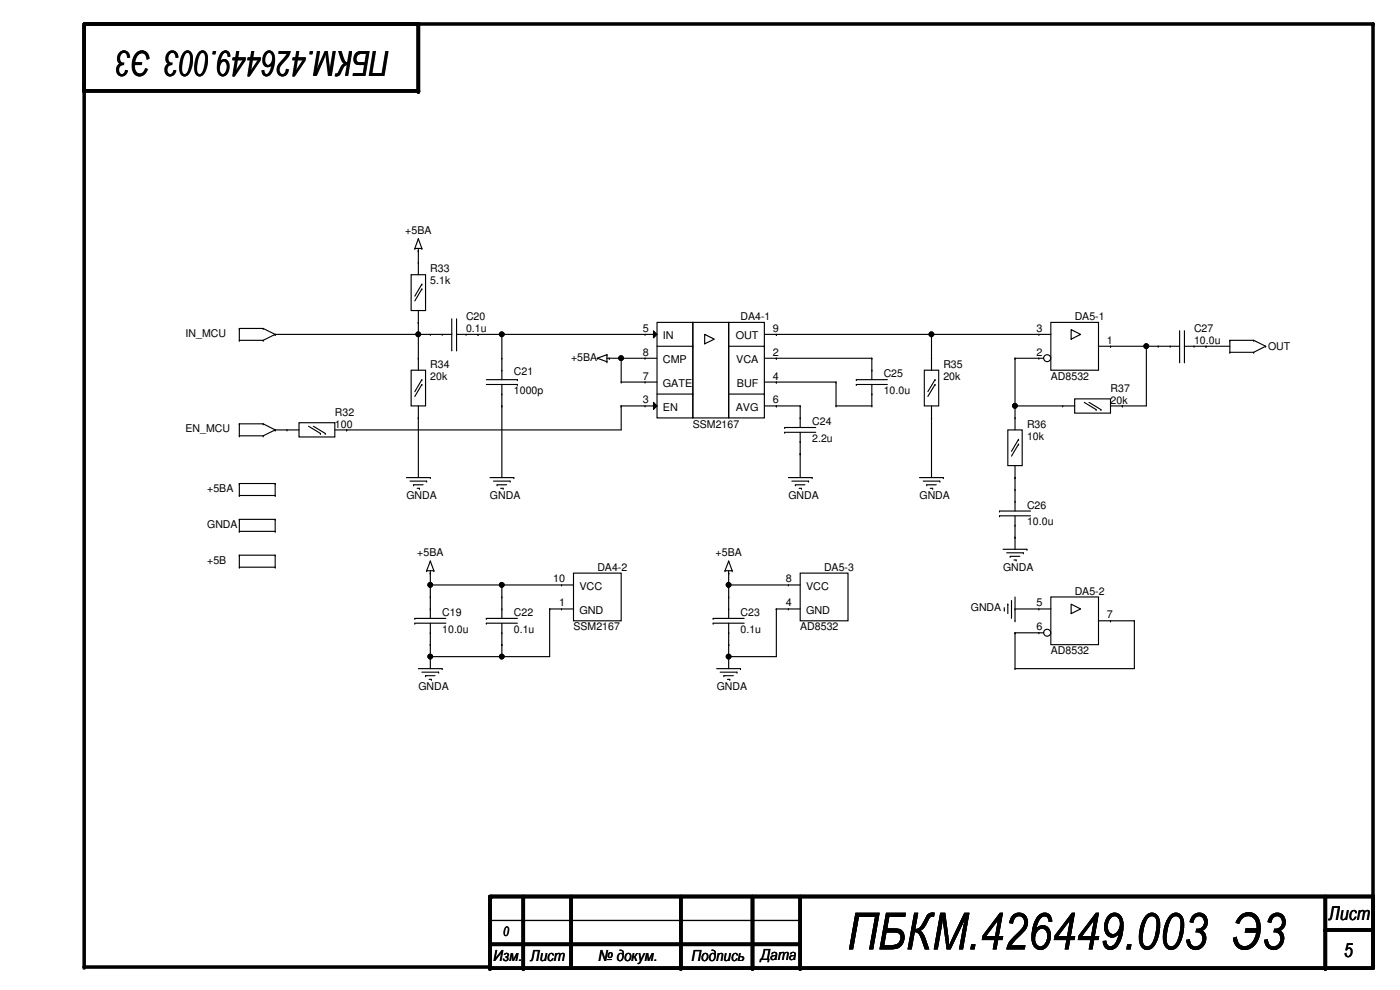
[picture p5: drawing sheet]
<svg xmlns="http://www.w3.org/2000/svg" width="420mm" height="297mm" viewBox="0 0 420 297" stroke-linecap="round" stroke-linejoin="round" font-family="sans-serif">
<path d="M25.3 7.2h386.8v261.4M25.3 7.6v282.6h121.8M125.5 7.2v20.1h-100.2M147.1 269v21.5h265v-21.5h-264.7M157 269v21.5M171.4 269v21.2M204.3 269v21.5M225.8 269v21.5M240.1 269v21.5M397.8 279h14.3M397.8 269v21.5M147.1 283.3h93" fill="none" stroke="#000" stroke-width="1.1"/>
<g fill="#000">
<circle cx="125.5" cy="7.2" r=".53"/>
<circle cx="412.1" cy="7.2" r=".53"/>
<circle cx="25.3" cy="25.1" r=".53"/>
<circle cx="25.3" cy="27.3" r=".53"/>
<circle cx="125.5" cy="27.3" r=".53"/>
<circle cx="124.5" cy="74.5" r=".17"/>
<circle cx="125.5" cy="75.3" r=".17"/>
<circle cx="125.5" cy="71.7" r=".17"/>
<circle cx="126.6" cy="74.5" r=".17"/>
<circle cx="71.8" cy="98.6" r=".17"/>
<circle cx="79" cy="98.6" r=".17"/>
<circle cx="125.5" cy="96.7" r=".17"/>
<circle cx="71.8" cy="102.1" r=".17"/>
<circle cx="79" cy="102.1" r=".17"/>
<circle cx="82.6" cy="100.3" r=".17"/>
<circle cx="125.5" cy="100.3" r=".17"/>
<circle cx="125.5" cy="107.5" r=".17"/>
<circle cx="126.6" cy="115.4" r=".17"/>
<circle cx="126.6" cy="113.9" r=".17"/>
<circle cx="143.5" cy="100.3" r=".17"/>
<circle cx="150.6" cy="107.5" r=".17"/>
<circle cx="150.6" cy="100.3" r=".17"/>
<circle cx="150.6" cy="118.2" r=".17"/>
<circle cx="150.6" cy="111.1" r=".17"/>
<circle cx="155.3" cy="113.9" r=".17"/>
<circle cx="155.3" cy="115.4" r=".17"/>
<circle cx="179.3" cy="107.5" r=".17"/>
<circle cx="182.1" cy="106.4" r=".17"/>
<circle cx="182.1" cy="108.5" r=".17"/>
<circle cx="182.9" cy="107.5" r=".17"/>
<circle cx="186.4" cy="114.6" r=".17"/>
<circle cx="186.4" cy="107.5" r=".17"/>
<circle cx="233" cy="100.3" r=".17"/>
<circle cx="233" cy="114.6" r=".17"/>
<circle cx="233" cy="107.5" r=".17"/>
<circle cx="250.9" cy="114.6" r=".17"/>
<circle cx="279.6" cy="100.3" r=".17"/>
<circle cx="304.6" cy="107.5" r=".17"/>
<circle cx="333.3" cy="103.9" r=".17"/>
<circle cx="344" cy="103.9" r=".17"/>
<circle cx="361.9" cy="103.9" r=".17"/>
<circle cx="369.1" cy="102.1" r=".17"/>
<circle cx="369.1" cy="105.7" r=".17"/>
<circle cx="376.2" cy="102.1" r=".17"/>
<circle cx="376.2" cy="105.7" r=".17"/>
<circle cx="379.8" cy="103.9" r=".17"/>
<circle cx="71.8" cy="130.8" r=".17"/>
<circle cx="71.8" cy="127.2" r=".17"/>
<circle cx="79" cy="130.8" r=".17"/>
<circle cx="79" cy="127.2" r=".17"/>
<circle cx="82.6" cy="129" r=".17"/>
<circle cx="104" cy="129" r=".17"/>
<circle cx="125.5" cy="125.4" r=".17"/>
<circle cx="150.6" cy="121.8" r=".17"/>
<circle cx="186.4" cy="121.8" r=".17"/>
<circle cx="233" cy="121.8" r=".17"/>
<circle cx="235.5" cy="129.7" r=".17"/>
<circle cx="235.5" cy="128.3" r=".17"/>
<circle cx="240.1" cy="132.5" r=".17"/>
<circle cx="240.1" cy="125.4" r=".17"/>
<circle cx="240.1" cy="136.1" r=".17"/>
<circle cx="240.1" cy="121.8" r=".17"/>
<circle cx="250.9" cy="121.8" r=".17"/>
<circle cx="279.6" cy="125.4" r=".17"/>
<circle cx="304.6" cy="121.8" r=".17"/>
<circle cx="336.8" cy="121.8" r=".17"/>
<circle cx="71.8" cy="145.1" r=".17"/>
<circle cx="71.8" cy="159.4" r=".17"/>
<circle cx="71.8" cy="155.8" r=".17"/>
<circle cx="71.8" cy="148.7" r=".17"/>
<circle cx="82.6" cy="159.4" r=".17"/>
<circle cx="82.6" cy="145.1" r=".17"/>
<circle cx="82.6" cy="155.8" r=".17"/>
<circle cx="82.6" cy="148.7" r=".17"/>
<circle cx="124.1" cy="145.5" r=".17"/>
<circle cx="125.9" cy="146.5" r=".17"/>
<circle cx="128" cy="144.4" r=".17"/>
<circle cx="129.1" cy="143.3" r=".17"/>
<circle cx="149.2" cy="145.5" r=".17"/>
<circle cx="151" cy="146.5" r=".17"/>
<circle cx="153.1" cy="144.4" r=".17"/>
<circle cx="154.2" cy="143.3" r=".17"/>
<circle cx="238.7" cy="145.5" r=".17"/>
<circle cx="240.5" cy="146.5" r=".17"/>
<circle cx="242.6" cy="144.4" r=".17"/>
<circle cx="243.7" cy="143.3" r=".17"/>
<circle cx="278.1" cy="145.5" r=".17"/>
<circle cx="279.9" cy="146.5" r=".17"/>
<circle cx="282.1" cy="144.4" r=".17"/>
<circle cx="283.1" cy="143.3" r=".17"/>
<circle cx="304.6" cy="143.3" r=".17"/>
<circle cx="71.8" cy="166.6" r=".17"/>
<circle cx="71.8" cy="170.2" r=".17"/>
<circle cx="82.6" cy="170.2" r=".17"/>
<circle cx="82.6" cy="166.6" r=".17"/>
<circle cx="128" cy="171.2" r=".17"/>
<circle cx="129.1" cy="168.4" r=".17"/>
<circle cx="129.1" cy="172" r=".17"/>
<circle cx="129.1" cy="175.5" r=".17"/>
<circle cx="130.2" cy="171.2" r=".17"/>
<circle cx="150.6" cy="175.5" r=".17"/>
<circle cx="217.6" cy="171.2" r=".17"/>
<circle cx="218.7" cy="168.4" r=".17"/>
<circle cx="218.7" cy="175.5" r=".17"/>
<circle cx="218.7" cy="172" r=".17"/>
<circle cx="218.7" cy="179.1" r=".17"/>
<circle cx="219.7" cy="171.2" r=".17"/>
<circle cx="236.6" cy="175.5" r=".17"/>
<circle cx="303.2" cy="166.9" r=".17"/>
<circle cx="304.6" cy="161.2" r=".17"/>
<circle cx="305" cy="168" r=".17"/>
<circle cx="307.1" cy="165.9" r=".17"/>
<circle cx="308.2" cy="164.8" r=".17"/>
<circle cx="129.1" cy="193.4" r=".17"/>
<circle cx="129.1" cy="197" r=".17"/>
<circle cx="150.6" cy="197" r=".17"/>
<circle cx="150.6" cy="193.4" r=".17"/>
<circle cx="165" cy="182.7" r=".17"/>
<circle cx="214" cy="185.5" r=".17"/>
<circle cx="214" cy="187" r=".17"/>
<circle cx="218.7" cy="189.9" r=".17"/>
<circle cx="218.7" cy="182.7" r=".17"/>
<circle cx="218.7" cy="197" r=".17"/>
<circle cx="218.7" cy="193.4" r=".17"/>
<circle cx="233" cy="182.7" r=".17"/>
<circle cx="236.6" cy="182.7" r=".17"/>
<circle cx="301.4" cy="183" r=".17"/>
<circle cx="302.5" cy="181.3" r=".17"/>
<circle cx="303.6" cy="185.2" r=".17"/>
<circle cx="304.6" cy="189.9" r=".17"/>
<circle cx="304.6" cy="182.7" r=".17"/>
<circle cx="304.6" cy="186.3" r=".17"/>
<circle cx="333.3" cy="186.3" r=".17"/>
<circle cx="340.4" cy="186.3" r=".17"/>
<circle cx="127.7" cy="202.7" r=".17"/>
<circle cx="129.5" cy="203.8" r=".17"/>
<circle cx="131.6" cy="201.7" r=".17"/>
<circle cx="132.7" cy="200.6" r=".17"/>
<circle cx="217.2" cy="202.7" r=".17"/>
<circle cx="219" cy="203.8" r=".17"/>
<circle cx="221.2" cy="201.7" r=".17"/>
<circle cx="222.2" cy="200.6" r=".17"/>
<circle cx="304.6" cy="200.6" r=".17"/>
<circle cx="147.1" cy="270.1" r=".17"/>
<circle cx="147.1" cy="276.2" r=".17"/>
<circle cx="147.1" cy="269" r=".53"/>
<circle cx="147.4" cy="269" r=".53"/>
<circle cx="397.8" cy="279" r=".53"/>
<circle cx="412.1" cy="269" r=".53"/>
<circle cx="412.1" cy="268.6" r=".53"/>
<circle cx="25.3" cy="290.2" r=".53"/>
<circle cx="147.1" cy="290.5" r=".53"/>
<circle cx="147.1" cy="283.3" r=".53"/>
<circle cx="157" cy="290.5" r=".53"/>
<circle cx="171.4" cy="290.2" r=".53"/>
<circle cx="204.3" cy="290.5" r=".53"/>
<circle cx="225.8" cy="290.5" r=".53"/>
<circle cx="240.1" cy="290.5" r=".53"/>
<circle cx="397.8" cy="290.5" r=".53"/>
</g>
<g fill="none" stroke="#000" stroke-width=".34">
<path d="M125.5 74.5v4.3M125.5 71.7l1.1 2.8h-2.1zM71.8 98.6h7.2l3.6 1.7-3.6 1.8h-7.2zM125.5 96.7v14.4M315.4 96.7h14.3v14.4h-14.3zM321.5 98.9l2.8 1.4-2.8 1.5zM82.6 100.3h46.5M123.4 111.1h4.3v10.7h-4.3zM126.6 115.4l-2.1 3.6M126.6 113.9l-2.1 3.6M143.5 100.3h50.1M146 113.9h9.3"/>
<path d="M146 115.4h9.3M150.6 100.3v13.6M150.6 115.4v27.9M179.3 107.5l2.8-1.1v2.1zM182.1 107.5h11.5M186.4 107.5v7.1h7.2M233 100.3h78.8M233 107.5h28.7M233 114.6h17.9v7.2h10.8M279.6 100.3v7.2M311.8 107.5h-7.2v17.9M333.3 103.9h14.3"/>
<path d="M344 103.9v17.9h-7.2M361.9 103.9h7.2M369.1 102.1h7.1l3.6 1.8-3.6 1.8h-7.1zM71.8 127.2h7.2l3.6 1.8-3.6 1.8h-7.2zM82.6 129h3.5M125.5 121.8v21.5M193.6 121.8h-7.2v7.2h-82.4M233 121.8h7.1v6.5M235.5 129.7h9.3M235.5 128.3h9.3M240.1 129.7v13.6M279.6 125.4v17.9"/>
<path d="M304.6 121.8h14.3M71.8 145.1h10.8v3.6h-10.8zM71.8 155.8h10.8v3.6h-10.8zM122 143.3h7.1M123.1 144.4h4.9M124.1 145.5h2.9M125.2 146.5h.7M147.1 143.3h7.1M148.1 144.4h5M149.2 145.5h2.8M150.3 146.5h.7M236.6 143.3h7.1"/>
<path d="M237.6 144.4h5M238.7 145.5h2.9M239.8 146.5h.7M276 143.3h7.1M277.1 144.4h5M278.1 145.5h2.9M279.2 146.5h.7M304.6 143.3v3.6M71.8 166.6h10.8v3.6h-10.8zM129.1 175.5h39.4M129.1 171.2v7.9M129.1 168.4l1.1 2.8h-2.2z"/>
<path d="M150.6 175.5v3.6M218.7 171.2v14.3M218.7 175.5h21.4M218.7 168.4l1 2.8h-2.1zM240.1 172h14.4v14.3h-14.4zM301 164.8h7.2M302.1 165.9h5M303.2 166.9h2.9M304.3 168h.7M304.6 161.2v3.6M304.6 179.1v7.2M129.1 193.4v7.2"/>
<path d="M150.6 193.4v3.6M168.5 182.7h-3.5v14.3h-35.9M214 187h9.3M214 185.5h9.3M218.7 187v13.6M240.1 182.7h-7.1v14.3h-14.3M301.4 182.3v.7M302.5 181.3v2.8M303.6 180.2v5M304.6 182.7h7.2M333.3 186.3h7.1v14.3h-35.8v-10.7h7.2M125.5 200.6h7.2"/>
<path d="M126.6 201.7h5M127.7 202.7h2.8M128.8 203.8h.7M215.1 200.6h7.1M216.1 201.7h5.1M217.2 202.7h2.9M218.3 203.8h.7M147.1 276.2h93M147.1 269.4v.7"/>
<circle cx="125.5" cy="100.3" r=".7"/>
<circle cx="150.6" cy="100.3" r=".7"/>
<circle cx="186.4" cy="107.5" r=".7"/>
<circle cx="279.5" cy="100.3" r=".7"/>
<circle cx="344" cy="103.9" r=".7"/>
<circle cx="304.6" cy="121.8" r=".7"/>
<circle cx="129.1" cy="175.5" r=".7"/>
<circle cx="150.6" cy="175.5" r=".7"/>
<circle cx="218.7" cy="175.5" r=".7"/>
<circle cx="129.1" cy="197" r=".7"/>
<circle cx="150.6" cy="197" r=".7"/>
<circle cx="218.7" cy="197" r=".7"/>
</g>
<g fill="#000">
<circle cx="125.5" cy="100.3" r=".7"/>
<circle cx="150.6" cy="100.3" r=".7"/>
<circle cx="186.4" cy="107.5" r=".7"/>
<circle cx="279.5" cy="100.3" r=".7"/>
<circle cx="344" cy="103.9" r=".7"/>
<circle cx="304.6" cy="121.8" r=".7"/>
<circle cx="129.1" cy="175.5" r=".7"/>
<circle cx="150.6" cy="175.5" r=".7"/>
<circle cx="218.7" cy="175.5" r=".7"/>
<circle cx="129.1" cy="197" r=".7"/>
<circle cx="150.6" cy="197" r=".7"/>
<circle cx="218.7" cy="197" r=".7"/>
</g>
<circle cx="314.3" cy="107.5" r="1.05" fill="#fff"/>
<g fill="none" stroke="#000" stroke-width=".34">
<path d="M196.1 99.3l1.1 1-1.1 1.1zM197.2 96.7h10.7v28.7h-10.7zM207.9 96.7h10.8v28.7h-10.8zM218.7 96.7h10.7v28.7h-10.7zM354 99.2v9.3M355.5 99.2v9.3M193.6 107.5h3.6M193.6 100.3h3.6M193.6 114.6h3.6M197.2 103.9h10.7M197.2 118.2h10.7M211.5 100.3l2.9 1.5-2.9 1.4z"/>
<path d="M218.7 103.9h10.7M218.7 118.2h10.7M229.4 107.5h3.6M229.4 100.3h3.6M229.4 114.6h3.6M311.8 107.5h1.4M311.8 100.3h3.6M322.5 119.7h10.8v4.3h-10.8zM329.7 103.9h3.6M347.6 103.9h6.4M355.5 103.9h6.4M193.6 121.8h3.6"/>
<path d="M196.1 120.7l1.1 1.1-1.1 1.1zM229.4 121.8h3.6M302.5 129h4.3v10.7h-4.3zM304.6 125.4v3.6M304.6 139.7v3.6M305.7 133.3l-2.1 3.6M305.7 131.8l-2.1 3.6M318.9 121.8h3.6M325.4 120.7l3.6 2.2M326.8 120.7l3.6 2.2M333.3 121.8h3.5M300 154.8h9.3"/>
<path d="M300 153.3h9.3M304.6 146.9v6.4M304.6 154.8v6.4M129.1 179.1v6.4M315.4 179.1h14.3v14.3h-14.3zM124.5 187h9.3M124.5 185.5h9.3M129.1 187v6.4M321.5 181.3l2.8 1.4-2.8 1.4z"/>
<circle cx="314.3" cy="107.5" r="1.05"/>
</g>
<g fill="#000">
<circle cx="193.6" cy="114.6" r=".17"/>
<circle cx="193.6" cy="100.3" r=".17"/>
<circle cx="193.6" cy="107.5" r=".17"/>
<circle cx="207.9" cy="103.9" r=".17"/>
<circle cx="207.9" cy="118.2" r=".17"/>
<circle cx="229.4" cy="118.2" r=".17"/>
<circle cx="229.4" cy="103.9" r=".17"/>
<circle cx="233" cy="100.3" r=".17"/>
<circle cx="233" cy="114.6" r=".17"/>
<circle cx="233" cy="107.5" r=".17"/>
<circle cx="311.8" cy="100.3" r=".17"/>
<circle cx="311.8" cy="107.5" r=".17"/>
<circle cx="333.3" cy="103.9" r=".17"/>
<circle cx="347.6" cy="103.9" r=".17"/>
<circle cx="351.2" cy="103.9" r=".17"/>
<circle cx="354" cy="108.5" r=".17"/>
<circle cx="355.5" cy="108.5" r=".17"/>
<circle cx="358.3" cy="103.9" r=".17"/>
<circle cx="361.9" cy="103.9" r=".17"/>
<circle cx="193.6" cy="121.8" r=".17"/>
<circle cx="233" cy="121.8" r=".17"/>
<circle cx="304.6" cy="125.4" r=".17"/>
<circle cx="305.7" cy="131.8" r=".17"/>
<circle cx="305.7" cy="133.3" r=".17"/>
<circle cx="318.9" cy="121.8" r=".17"/>
<circle cx="329" cy="122.9" r=".17"/>
<circle cx="330.4" cy="122.9" r=".17"/>
<circle cx="336.8" cy="121.8" r=".17"/>
<circle cx="300" cy="154.8" r=".17"/>
<circle cx="300" cy="153.3" r=".17"/>
<circle cx="304.6" cy="143.3" r=".17"/>
<circle cx="304.6" cy="146.9" r=".17"/>
<circle cx="304.6" cy="157.6" r=".17"/>
<circle cx="304.6" cy="150.5" r=".17"/>
<circle cx="129.1" cy="179.1" r=".17"/>
<circle cx="304.6" cy="161.2" r=".17"/>
<circle cx="124.5" cy="187" r=".17"/>
<circle cx="124.5" cy="185.5" r=".17"/>
<circle cx="129.1" cy="193.4" r=".17"/>
<circle cx="129.1" cy="182.7" r=".17"/>
<circle cx="129.1" cy="189.9" r=".17"/>
</g>
<path d="M196.1 99.3l1.1 1-1.1 1.1zM196.1 120.7l1.1 1.1-1.1 1.1z" fill="#000"/>
<circle cx="314.3" cy="189.8" r="1.05" fill="#fff"/>
<g fill="none" stroke="#000" stroke-width=".34">
<path d="M125.5 78.8v3.6M123.4 82.4h4.3v10.8h-4.3zM125.5 93.2v3.5M126.6 86.7l-2.1 3.6M126.6 85.3l-2.1 3.6M135.6 95.7v9.3M137 95.7v9.3M129.1 100.3h6.5M137 100.3h6.5M257 115.4h9.3M257 113.9h9.3M261.7 107.5v6.4"/>
<path d="M261.7 115.4v6.4M277.4 111.1h4.3v10.7h-4.3zM279.6 107.5v3.6M280.6 115.4l-2.1 3.6M280.6 113.9l-2.1 3.6M86.1 129h3.6M89.7 126.8h10.8v4.3h-10.8zM92.6 127.9l3.6 2.1M94.1 127.9l3.5 2.1M100.5 129h3.5M279.6 121.8v3.6M150.6 179.1v6.4"/>
<path d="M168.5 175.5h3.6M172.1 172h14.3v14.3h-14.3zM146 187h9.3M146 185.5h9.3M150.6 187v6.4M168.5 182.7h3.6M311.8 189.9h1.4M311.8 182.7h3.6M329.7 186.3h3.6"/>
<circle cx="125.5" cy="100.3" r=".7"/>
<circle cx="150.6" cy="100.3" r=".7"/>
<circle cx="186.4" cy="107.5" r=".7"/>
<circle cx="279.5" cy="100.3" r=".7"/>
<circle cx="344" cy="103.9" r=".7"/>
<circle cx="304.6" cy="121.8" r=".7"/>
<circle cx="129.1" cy="175.5" r=".7"/>
<circle cx="150.6" cy="175.5" r=".7"/>
<circle cx="218.7" cy="175.5" r=".7"/>
<circle cx="129.1" cy="197" r=".7"/>
<circle cx="150.6" cy="197" r=".7"/>
<circle cx="218.7" cy="197" r=".7"/>
<circle cx="314.3" cy="189.8" r="1.05"/>
</g>
<g fill="#000">
<circle cx="125.5" cy="78.8" r=".17"/>
<circle cx="125.5" cy="96.7" r=".17"/>
<circle cx="126.6" cy="85.3" r=".17"/>
<circle cx="126.6" cy="86.7" r=".17"/>
<circle cx="129.1" cy="100.3" r=".17"/>
<circle cx="132.7" cy="100.3" r=".17"/>
<circle cx="135.6" cy="105" r=".17"/>
<circle cx="137" cy="105" r=".17"/>
<circle cx="139.9" cy="100.3" r=".17"/>
<circle cx="143.5" cy="100.3" r=".17"/>
<circle cx="257" cy="115.4" r=".17"/>
<circle cx="257" cy="113.9" r=".17"/>
<circle cx="261.7" cy="118.2" r=".17"/>
<circle cx="261.7" cy="111.1" r=".17"/>
<circle cx="261.7" cy="107.5" r=".17"/>
<circle cx="279.6" cy="107.5" r=".17"/>
<circle cx="280.6" cy="113.9" r=".17"/>
<circle cx="280.6" cy="115.4" r=".17"/>
<circle cx="86.1" cy="129" r=".17"/>
<circle cx="96.2" cy="130" r=".17"/>
<circle cx="97.6" cy="130" r=".17"/>
<circle cx="104" cy="129" r=".17"/>
<circle cx="261.7" cy="121.8" r=".17"/>
<circle cx="279.6" cy="125.4" r=".17"/>
<circle cx="150.6" cy="179.1" r=".17"/>
<circle cx="168.5" cy="175.5" r=".17"/>
<circle cx="146" cy="185.5" r=".17"/>
<circle cx="146" cy="187" r=".17"/>
<circle cx="150.6" cy="182.7" r=".17"/>
<circle cx="150.6" cy="193.4" r=".17"/>
<circle cx="150.6" cy="189.9" r=".17"/>
<circle cx="168.5" cy="182.7" r=".17"/>
<circle cx="311.8" cy="182.7" r=".17"/>
<circle cx="311.8" cy="189.9" r=".17"/>
<circle cx="333.3" cy="186.3" r=".17"/>
</g>
<g fill="#000">
<circle cx="125.5" cy="100.3" r=".7"/>
<circle cx="150.6" cy="100.3" r=".7"/>
<circle cx="186.4" cy="107.5" r=".7"/>
<circle cx="279.5" cy="100.3" r=".7"/>
<circle cx="344" cy="103.9" r=".7"/>
<circle cx="304.6" cy="121.8" r=".7"/>
<circle cx="129.1" cy="175.5" r=".7"/>
<circle cx="150.6" cy="175.5" r=".7"/>
<circle cx="218.7" cy="175.5" r=".7"/>
<circle cx="129.1" cy="197" r=".7"/>
<circle cx="150.6" cy="197" r=".7"/>
<circle cx="218.7" cy="197" r=".7"/>
</g>
<text font-size="15.4" x="254.2" y="284.9">ПБКМ.426449.003 Э3</text>
<text font-size="10.4" x="116.9" y="15.3" transform="rotate(180 116.9 15.3)">ПБКМ.426449.003 Э3</text>
<g font-size="5.7">
<text x="398.8" y="276.1">Лист</text>
<text x="403.3" y="287.1">5</text>
</g>
<g font-size="4.6">
<text x="148.1" y="288.4">Изм. Лист</text>
<text x="179.6" y="288.4">№ докум.</text>
<text x="207.5" y="288.4">Подпись</text>
<text x="228.3" y="288">Дата</text>
</g>
<text font-size="3.9" x="151" y="280.8">0</text>
<g font-size="3.2">
<text x="121.6" y="70.2">+5BA</text>
<text x="129.1" y="81.7">R33</text>
<text x="129.1" y="85.3">5.1k</text>
<text x="55.7" y="101">IN_MCU</text>
<text x="139.9" y="96.1">C20</text>
<text x="139.9" y="99.6">0.1u</text>
<text x="192.9" y="99.6">5</text>
<text x="199" y="101.8">IN</text>
<text x="220.8" y="101.8">OUT</text>
<text x="222.2" y="96.1">DA4-1</text>
<text x="231.9" y="99.6">9</text>
<text x="311.1" y="99.6">3</text>
<text x="322.5" y="96.1">DA5-1</text>
<text x="358.3" y="99.6">C27</text>
<text x="192.9" y="106.7">8</text>
<text x="231.9" y="106.7">2</text>
<text x="311.1" y="106.7">2</text>
<text x="332.2" y="103.1">1</text>
<text x="358.3" y="103.2">10.0u</text>
<text x="380.6" y="105">OUT</text>
<text x="129.1" y="110.4">R34</text>
<text x="129.1" y="114">20k</text>
<text x="154.2" y="112.5">C21</text>
<text x="171.4" y="108.2">+5BA</text>
<text x="192.9" y="113.9">7</text>
<text x="199" y="108.9">CMP</text>
<text x="221" y="108.9">VCA</text>
<text x="231.9" y="113.9">4</text>
<text x="265.2" y="113.2">C25</text>
<text x="283.1" y="110.4">R35</text>
<text x="283.1" y="114">20k</text>
<text x="315.4" y="114">AD8532</text>
<text x="154.2" y="118.2">1000p</text>
<text x="199" y="116.1">GATE</text>
<text x="221.2" y="116.1">BUF</text>
<text x="265.2" y="118.2">10.0u</text>
<text x="333.3" y="117.5">R37</text>
<text x="100.5" y="124.7">R32</text>
<text x="192.9" y="121">3</text>
<text x="199" y="123.2">EN</text>
<text x="220.8" y="123.2">AVG</text>
<text x="231.9" y="121">6</text>
<text x="333.3" y="121.1">20k</text>
<text x="55.7" y="129.7">EN_MCU</text>
<text x="100.5" y="128.3">100</text>
<text x="207.9" y="128.3">SSM2167</text>
<text x="243.7" y="127.6">C24</text>
<text x="308.2" y="128.3">R36</text>
<text x="308.2" y="131.9">10k</text>
<text x="243.7" y="132.6">2.2u</text>
<text x="62.2" y="147.6">+5BA</text>
<text x="122" y="149.8">GNDA</text>
<text x="147.1" y="149.8">GNDA</text>
<text x="236.6" y="149.8">GNDA</text>
<text x="276" y="149.8">GNDA</text>
<text x="308.2" y="152.6">C26</text>
<text x="62.2" y="158.4">GNDA</text>
<text x="308.2" y="157.6">10.0u</text>
<text x="125.2" y="167">+5BA</text>
<text x="214.7" y="167">+5BA</text>
<text x="62.2" y="169.1">+5B</text>
<text x="179.3" y="171.2">DA4-2</text>
<text x="247.3" y="171.2">DA5-3</text>
<text x="301" y="171.2">GNDA</text>
<text x="166.1" y="174.8">10</text>
<text x="173.9" y="177">VCC</text>
<text x="235.9" y="174.8">8</text>
<text x="241.9" y="177">VCC</text>
<text x="322.5" y="178.4">DA5-2</text>
<text x="132.7" y="184.9">C19</text>
<text x="154.2" y="184.9">C22</text>
<text x="167.8" y="181.9">1</text>
<text x="173.9" y="184.1">GND</text>
<text x="222.2" y="184.9">C23</text>
<text x="235.9" y="181.9">4</text>
<text x="241.9" y="184.1">GND</text>
<text x="291.4" y="183.4">GNDA</text>
<text x="311.1" y="181.9">5</text>
<text x="332.2" y="185.5">7</text>
<text x="132.7" y="189.9">10.0u</text>
<text x="154.2" y="189.9">0.1u</text>
<text x="172.1" y="189.1">SSM2167</text>
<text x="222.2" y="189.9">0.1u</text>
<text x="240.1" y="189.1">AD8532</text>
<text x="311.1" y="189.1">6</text>
<text x="315.4" y="196.3">AD8532</text>
<text x="125.5" y="207.1">GNDA</text>
<text x="215.1" y="207.1">GNDA</text>
</g>
</svg>
